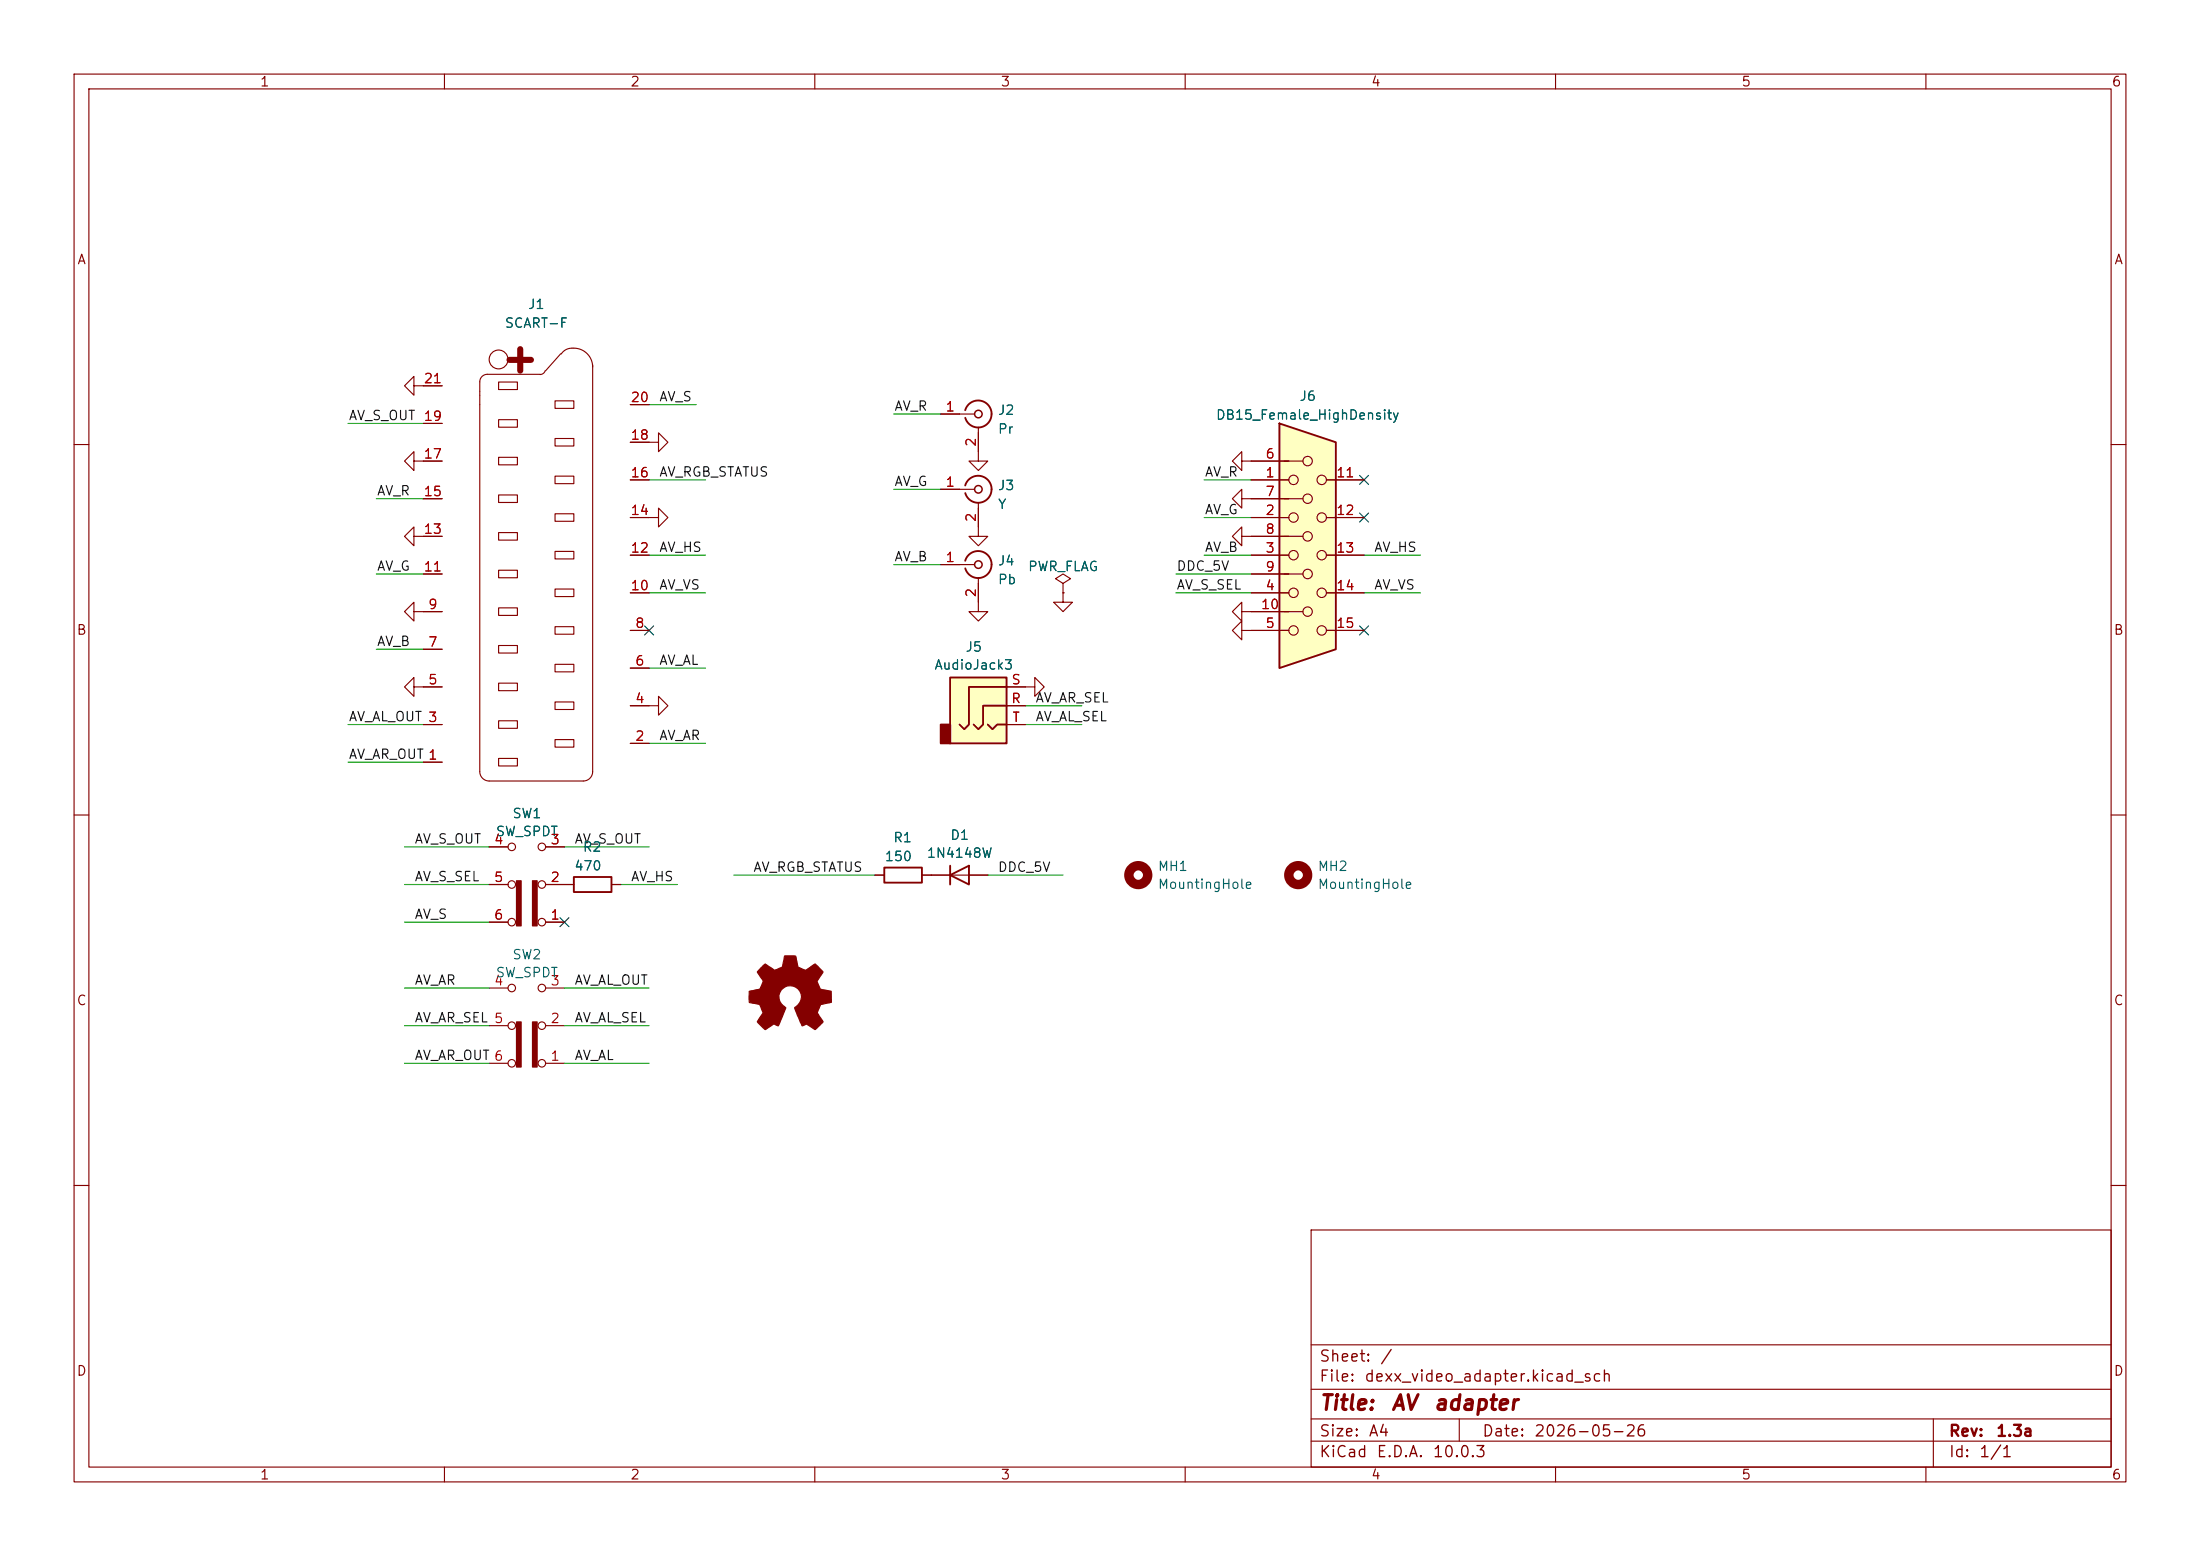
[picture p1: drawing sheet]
<svg xmlns="http://www.w3.org/2000/svg" width="297mm" height="210mm" viewBox="0 0 297 210" stroke-linecap="round" stroke-linejoin="round" font-family="sans-serif">
<g fill="none" stroke="#840000" stroke-width=".15">
<path d="M10 10h277v190h-277zM12 12h273v186h-273zM60 10v2M110 10v2M160 10v2M210 10v2M260 10v2M10 60h2M167.6 62.2v-1.2l-1.2 1.2 1.2 1.3v-1.3h1.3M285 60h2M10 110h2M66 119.4h2.6"/>
<path d="M66 114.3h2.6M73.7 119.4h2.5M73.7 114.3h2.5M285 110h2M66 124.5h2.6M73.7 124.5h2.5M10 160h2M177 166h108v32h-108zM285 160h2M60 198v2M110 198v2M160 198v2"/>
<path d="M177 194.5h108M177 191.5h108M177 187.5h108M177 181.5h108M197 191.5v3M210 198v2M260 198v2M261 191.5v6.5"/>
<circle cx="69.1" cy="119.4" r=".51"/>
<circle cx="69.1" cy="114.3" r=".51"/>
<circle cx="73.2" cy="119.4" r=".51"/>
<circle cx="73.2" cy="114.3" r=".51"/>
<circle cx="69.1" cy="124.5" r=".51"/>
<circle cx="73.2" cy="124.5" r=".51"/>
</g>
<g fill="#840000" stroke="#840000" stroke-width=".15">
<path d="M71.9 118.9h.6v6.1h-.6z"/>
<path d="M69.7 118.9h.7v6.1h-.7z"/>
</g>
<path d="M172.7 57.2l7.6 2.5v27.9l-7.6 2.6z" fill="#ffffc2"/>
<path d="M172.7 57.2l7.6 2.5v27.9l-7.6 2.6zM130.3 65.5a1.81 1.81 0 0 1 2.8-1 1.81 1.81 0 0 1 0 3 1.81 1.81 0 0 1-2.8-1M130.3 75.7a1.81 1.81 0 0 1 2.8-1 1.81 1.81 0 0 1 0 3 1.81 1.81 0 0 1-2.8-1M77.5 118.4h5v2h-5zM119.4 117.1h5.1v2h-5.1zM128.3 118.1l2.5-1.3v2.6zM128.3 116.8v2.6" fill="none" stroke="#840000" stroke-width=".25"/>
<g fill="none" stroke="#840000" stroke-width=".15">
<path d="M55.9 52.1v-1.3l-1.3 1.3 1.3 1.2v-1.2h3.8M57.1 57.2h2.6M67.3 51.6h2.5v1h-2.5zM67.3 56.6h2.5v1.1h-2.5zM73.6 50a.73 .73 0 0 1-.7 .5M74.9 54.1h2.6v1h-2.6zM74.9 59.2h2.6v1h-2.6zM75.7 47.8l-2 2.2M75.8 47.8a2.38 2.38 0 0 1 3.9 .5l.2 .6 .1 .6M80 49.3v54.8a1.27 1.27 0 0 1-1.3 1.3h-12.7a1.27 1.27 0 0 1-1.2-1.3v-52.6a1.02 1.02 0 0 1 1-1h7.1M85.1 59.7h3.8v-1.3l1.3 1.3-1.3 1.3v-1.3M85.1 54.6h2.5"/>
<path d="M55.9 62.2v-1.2l-1.3 1.2 1.3 1.3v-1.3h3.8M55.9 72.4v-1.3l-1.3 1.3 1.3 1.3v-1.3h3.8M57.1 67.3h2.6M57.1 77.5h2.6M67.3 61.7h2.5v1h-2.5zM67.3 66.8h2.5v1h-2.5zM67.3 71.9h2.5v1h-2.5zM67.3 77h2.5v1h-2.5zM74.9 64.3h2.6v1h-2.6zM74.9 69.3h2.6v1.1h-2.6zM74.9 74.4h2.6v1h-2.6zM74.9 79.5h2.6v1h-2.6z"/>
<path d="M85.1 69.9h3.8v-1.3l1.3 1.3-1.3 1.2v-1.2M85.1 64.8h2.5M85.1 74.9h2.5M127 66h4.6M127 76.2h4.6M132.1 78v4.6h1.2l-1.2 1.2-1.3-1.2h1.3M132.1 67.8v4.6h1.2l-1.2 1.3-1.3-1.3h1.3M143.5 78.7l1-.6-1-.6-1 .6 1 .6v1.3M167.6 67.3v-1.3l-1.2 1.3 1.2 1.3v-1.3h8.3M168.9 62.2h7M168.9 72.4h7M168.9 77.5h7"/>
<path d="M168.9 64.8h5.1M168.9 69.9h5.1M168.9 74.9h5.1M179.1 64.8h5M179.1 69.9h5M179.1 74.9h5M55.9 92.7v-1.3l-1.3 1.3 1.3 1.3v-1.3h3.8M57.1 82.6h2.6M57.1 97.8h2.6M57.1 87.6h2.6M67.3 82h2.5v1.1h-2.5zM67.3 87.1h2.5v1h-2.5z"/>
<path d="M67.3 92.2h2.5v1h-2.5zM67.3 97.3h2.5v1h-2.5zM74.9 84.6h2.6v1h-2.6zM74.9 89.7h2.6v1h-2.6zM74.9 94.7h2.6v1.1h-2.6zM74.9 99.8h2.6v1h-2.6zM85.1 95.3h3.8v-1.3l1.3 1.3-1.3 1.2v-1.2M85.1 80h2.5M85.1 85.1h2.5M85.1 90.2h2.5M138.4 92.7h1.3v-1.3l1.3 1.3-1.3 1.3v-1.3M143.5 80h.1"/>
<path d="M143.5 80v1.3h1.3l-1.3 1.3-1.3-1.3h1.3M167.6 82.6v-1.3l-1.2 1.3 1.2 1.2v-1.2h8.3M167.6 85.1v-1.3l-1.2 1.3 1.2 1.3v-1.3h6.4M168.9 80h5.1M179.1 80h5M179.1 85.1h5M57.1 102.9h2.6M67.3 102.4h2.5v1h-2.5zM76.2 119.4h1.3M82.5 119.4h1.3M85.1 100.3h2.5M118.1 118.1h1.3"/>
<path d="M124.5 118.1h8.8M66 138.4h2.6M66 133.4h2.6M73.7 138.4h2.5M73.7 133.4h2.5M66 143.5h2.6M73.7 143.5h2.5"/>
<circle cx="67.3" cy="48.5" r="1.27"/>
<circle cx="174.6" cy="74.9" r=".63"/>
<circle cx="174.6" cy="69.8" r=".63"/>
<circle cx="174.6" cy="64.8" r=".63"/>
<circle cx="176.5" cy="67.3" r=".63"/>
<circle cx="176.5" cy="62.2" r=".63"/>
<circle cx="176.5" cy="72.4" r=".63"/>
<circle cx="176.5" cy="77.5" r=".63"/>
<circle cx="178.4" cy="64.8" r=".63"/>
<circle cx="178.4" cy="74.9" r=".63"/>
<circle cx="178.4" cy="69.8" r=".63"/>
<circle cx="174.6" cy="80" r=".63"/>
<circle cx="174.6" cy="85.1" r=".63"/>
<circle cx="176.5" cy="82.5" r=".63"/>
<circle cx="178.4" cy="80" r=".63"/>
<circle cx="178.4" cy="85.1" r=".63"/>
<circle cx="69.1" cy="138.4" r=".51"/>
<circle cx="69.1" cy="133.4" r=".51"/>
<circle cx="73.2" cy="138.4" r=".51"/>
<circle cx="73.2" cy="133.4" r=".51"/>
<circle cx="69.1" cy="143.5" r=".51"/>
<circle cx="73.2" cy="143.5" r=".51"/>
</g>
<g fill="none" stroke="#840000" stroke-width=".2">
<circle cx="132.1" cy="76.2" r=".51"/>
<circle cx="132.1" cy="66" r=".51"/>
</g>
<g fill="#840000" stroke="#840000" stroke-width=".15">
<path d="M71.9 137.9h.6v6.1h-.6z"/>
<path d="M69.7 137.9h.7v6.1h-.7z"/>
<path d="M102.7 130.6l.6-.5 1.2 .8h.3l.8-.4 .3-1.5h1.3h.2l.3 1.5 1.1 .5 1.3-.9 1 1-.8 1.4 .4 1 1.5 .3v1.5l-1.4 .3-.1 .1-.4 1 .8 1.2-.1 .1-1 1-1.1-.8-.6 .3-1-2.5a1.54 1.54 0 0 0 .3-2.6 1.54 1.54 0 0 0-2.4 1 1.97 1.97 0 0 0 .9 1.6l-1 2.5-.6-.3-1.2 .7-1.1-1 .8-1.2-.4-1.1-1.5-.3v-1.5l1.3-.2a.83 .83 0 0 0 .5-.8l.1-.4-.8-1.2z"/>
</g>
<path d="M128.3 91.4h7.6v8.9h-7.6z" fill="#ffffc2"/>
<path d="M127 97.8h1.3v2.5h-1.3z" fill="#840000" stroke="#840000" stroke-width=".25"/>
<path d="M130.3 55.4a1.81 1.81 0 0 1 2.8-1 1.81 1.81 0 0 1 0 2.9 1.81 1.81 0 0 1-2.8-.9M128.3 91.4h7.6v8.9h-7.6zM133.3 97.8l.7 .6 .6-.6h1.3M135.9 95.3h-3.2v2.5l-.6 .6-.7-.6M135.9 92.7h-5.1v5.1l-.6 .6-.7-.6" fill="none" stroke="#840000" stroke-width=".25"/>
<g fill="none" stroke="#840000" stroke-width=".15">
<path d="M57.1 57.2h2.6M57.1 52.1h2.6M85.1 59.7h2.5M85.1 54.6h2.5M127 55.9h4.6M132.1 57.7v4.5h1.2l-1.2 1.3-1.3-1.3h1.3M57.1 62.2h2.6M57.1 67.3h2.6M57.1 72.4h2.6M57.1 77.5h2.6M85.1 64.8h2.5M85.1 69.9h2.5"/>
<path d="M85.1 74.9h2.5M127 76.2h2.5M127 66h2.5M132.1 68.6v2.5M132.1 78.7v2.6M167.6 72.4v-1.3l-1.2 1.3 1.2 1.3v-1.3h6.4M168.9 64.8h5.1M168.9 69.9h5.1M168.9 74.9h5.1M168.9 62.2h5.1M168.9 67.3h5.1M168.9 77.5h5.1"/>
<path d="M179.1 64.8h5M179.1 69.9h5M179.1 74.9h5M55.9 82.6v-1.3l-1.3 1.3 1.3 1.2v-1.2h3.8M57.1 92.7h2.6M57.1 97.8h2.6M57.1 87.6h2.6M85.1 95.3h2.5M85.1 80h2.5M85.1 85.1h2.5M85.1 90.2h2.5M135.9 95.3h2.5"/>
<path d="M135.9 92.7h2.5M135.9 97.8h2.5M143.5 80h.1M168.9 80h5.1M168.9 85.1h5.1M168.9 82.6h5.1M179.1 80h5M179.1 85.1h5M57.1 102.9h2.6M66 119.4h2.6M66 114.3h2.6M73.7 119.4h3.8"/>
<path d="M73.7 114.3h2.5M82.5 119.4h1.3M85.1 100.3h2.5M118.1 118.1h1.3M124.5 118.1h3.8M130.8 118.1h2.5M66 124.5h2.6M73.7 124.5h2.5"/>
</g>
<circle cx="132.1" cy="55.9" r=".51" fill="none" stroke="#840000" stroke-width=".2"/>
<g fill="none" stroke="#840000" stroke-width="1.3">
<circle cx="153.7" cy="118.1" r="1.27"/>
<circle cx="175.3" cy="118.1" r="1.27"/>
</g>
<g fill="none" stroke="#009600" stroke-width=".15">
<path d="M47 57.2h10.1M87.6 54.6h6.4M120.6 55.9h6.4M50.8 67.3h6.3M50.8 77.5h6.3M87.6 74.9h7.6M87.6 64.8h7.6M120.6 66h6.4M120.6 76.2h6.4M158.7 77.5h10.2M162.6 74.9h6.3M162.6 64.8h6.3"/>
<path d="M162.6 69.9h6.3M184.1 74.9h7.7M47 97.8h10.1M50.8 87.6h6.3M87.6 80h7.6M87.6 90.2h7.6M138.4 97.8h7.6M138.4 95.3h7.6M158.7 80h10.2M184.1 80h7.7M47 102.9h10.1M54.6 114.3h11.4"/>
<path d="M54.6 119.4h11.4M76.2 114.3h11.4M83.8 119.4h7.6M87.6 100.3h7.6M99.1 118.1h19M133.3 118.1h10.2M54.6 124.5h11.4M54.6 138.4h11.4M54.6 133.4h11.4M76.2 138.4h11.4M76.2 133.4h11.4M54.6 143.5h11.4"/>
<path d="M76.2 143.5h11.4"/>
</g>
<path d="M183.5 69.2l1.3 1.3M183.5 64.2l1.3 1.2M184.8 69.2l-1.3 1.3M184.8 64.2l-1.3 1.2M87 84.5l1.2 1.2M88.2 84.5l-1.2 1.2M183.5 84.5l1.3 1.2M184.8 84.5l-1.3 1.2M75.6 123.9l1.2 1.2M76.8 123.9l-1.2 1.2" fill="none" stroke="#000084" stroke-width=".15"/>
<text font-size="3.8" fill="#840000" x="67.5" y="51.2">+</text>
<g font-size="2" fill="#840000">
<text x="178" y="190.8">Title:</text>
<text x="187.7" y="190.8">AV</text>
<text x="193.4" y="190.8">adapter</text>
</g>
<g font-size="1.5" fill="#840000">
<text x="178" y="184.2">Sheet:</text>
<text x="186.2" y="184.2">/</text>
<text x="178" y="186.9">File:</text>
<text x="184.1" y="186.9">dexx_video_adapter.kicad_sch</text>
<text x="178" y="197.1">KiCad</text>
<text x="178" y="194.3">Size:</text>
<text x="184.7" y="194.3">A4</text>
<text x="185.7" y="197.1">E.D.A.</text>
<text x="193.3" y="197.1">10.0.3</text>
<text x="200" y="194.3">Date:</text>
<text x="207" y="194.3">2026-05-26</text>
<text x="263" y="194.3">Rev:</text>
<text x="263" y="197.1">Id:</text>
<text x="267.1" y="197.1">1/1</text>
<text x="269.4" y="194.3">1.3a</text>
</g>
<g font-size="1.3" fill="#840000">
<text x="35" y="12">1</text>
<text x="85" y="12">2</text>
<text x="135" y="12">3</text>
<text x="185" y="12">4</text>
<text x="235" y="12">5</text>
<text x="285" y="12">6</text>
<text x="10.3" y="36">A</text>
<text x="285.3" y="36">A</text>
<text x="10.3" y="86">B</text>
<text x="285.3" y="86">B</text>
<text x="10.3" y="136">C</text>
<text x="285.3" y="136">C</text>
<text x="10.3" y="186">D</text>
<text x="285.3" y="186">D</text>
<text x="35" y="200">1</text>
<text x="85" y="200">2</text>
<text x="135" y="200">3</text>
<text x="185" y="200">4</text>
<text x="235" y="200">5</text>
<text x="285" y="200">6</text>
</g>
<g font-size="1.3" fill="#006464">
<text x="68.1" y="44.6">SCART-F</text>
<text x="71.2" y="42">J1</text>
<text x="134.6" y="56.3">J2</text>
<text x="134.6" y="58.8">Pr</text>
<text x="164.1" y="57">DB15_Female_HighDensity</text>
<text x="175.3" y="54.4">J6</text>
<text x="134.6" y="66.5">J3</text>
<text x="134.6" y="69">Y</text>
<text x="134.6" y="76.6">J4</text>
<text x="138.7" y="77.4">PWR_FLAG</text>
<text x="134.6" y="79.2">Pb</text>
<text x="130.3" y="88.3">J5</text>
<text x="126.1" y="90.7">AudioJack3</text>
<text x="66.8" y="113.2">SW_SPDT</text>
<text x="69.1" y="110.7">SW1</text>
<text x="128.2" y="113.7">D1</text>
<text x="77.4" y="117.8">470</text>
<text x="78.6" y="115.3">R2</text>
<text x="119.3" y="116.5">150</text>
<text x="120.5" y="114">R1</text>
<text x="125" y="116.1">1N4148W</text>
<text x="156.2" y="117.9">MH1</text>
<text x="177.8" y="117.9">MH2</text>
<text x="156.2" y="120.3">MountingHole</text>
<text x="177.8" y="120.3">MountingHole</text>
<text x="69.1" y="129.8">SW2</text>
<text x="66.8" y="132.2">SW_SPDT</text>
</g>
<g font-size="1.3" fill="#a90000">
<text x="57.1" y="52">21</text>
<text x="57.1" y="57.1">19</text>
<text x="85" y="59.7">18</text>
<text x="85" y="54.6">20</text>
<text x="127.6" y="55.9">1</text>
<text x="57.1" y="62.2">17</text>
<text x="85" y="64.7">16</text>
<text x="132.1" y="60.4" transform="rotate(-90 132.1 60.4)">2</text>
<text x="170.7" y="64.7">1</text>
<text x="170.7" y="62.2">6</text>
<text x="180.3" y="64.7">11</text>
<text x="57.1" y="67.3">15</text>
<text x="85" y="69.8">14</text>
<text x="127.6" y="66">1</text>
<text x="132.1" y="70.6" transform="rotate(-90 132.1 70.6)">2</text>
<text x="170.7" y="69.8">2</text>
<text x="170.7" y="67.3">7</text>
<text x="180.3" y="69.8">12</text>
<text x="57.1" y="77.4">11</text>
<text x="57.1" y="72.4">13</text>
<text x="85" y="74.9">12</text>
<text x="127.6" y="76.2">1</text>
<text x="170.7" y="74.9">3</text>
<text x="170.7" y="72.4">8</text>
<text x="170.7" y="77.4">9</text>
<text x="180.3" y="74.9">13</text>
<text x="57.7" y="82.5">9</text>
<text x="85" y="80">10</text>
<text x="132.1" y="80.7" transform="rotate(-90 132.1 80.7)">2</text>
<text x="170.1" y="82.5">10</text>
<text x="170.7" y="80">4</text>
<text x="180.3" y="80">14</text>
<text x="57.7" y="87.6">7</text>
<text x="85.7" y="85.1">8</text>
<text x="170.7" y="85.1">5</text>
<text x="180.3" y="85.1">15</text>
<text x="57.7" y="92.7">5</text>
<text x="85.7" y="95.2">4</text>
<text x="85.7" y="90.1">6</text>
<text x="136.4" y="95.2">R</text>
<text x="136.5" y="92.7">S</text>
<text x="57.7" y="97.8">3</text>
<text x="85.7" y="100.3">2</text>
<text x="136.6" y="97.8">T</text>
<text x="57.7" y="102.8">1</text>
<text x="66.6" y="114.3">4</text>
<text x="66.6" y="119.4">5</text>
<text x="74.2" y="119.4">2</text>
<text x="74.2" y="114.3">3</text>
<text x="66.6" y="124.4">6</text>
<text x="74.2" y="124.4">1</text>
<text x="66.6" y="133.3">4</text>
<text x="74.2" y="133.3">3</text>
<text x="74.2" y="143.5">1</text>
<text x="74.2" y="138.4">2</text>
</g>
<g font-size="1.3" fill="#0f0f0f">
<text x="47" y="57">AV_S_OUT</text>
<text x="88.9" y="54.5">AV_S</text>
<text x="120.6" y="55.8">AV_R</text>
<text x="88.9" y="64.6">AV_RGB_STATUS</text>
<text x="120.6" y="65.9">AV_G</text>
<text x="162.6" y="64.6">AV_R</text>
<text x="50.8" y="67.2">AV_R</text>
<text x="162.6" y="69.7">AV_G</text>
<text x="50.8" y="77.3">AV_G</text>
<text x="88.9" y="74.8">AV_HS</text>
<text x="120.6" y="76.1">AV_B</text>
<text x="158.7" y="77.3">DDC_5V</text>
<text x="162.6" y="74.8">AV_B</text>
<text x="185.4" y="74.8">AV_HS</text>
<text x="88.9" y="79.9">AV_VS</text>
<text x="158.7" y="79.9">AV_S_SEL</text>
<text x="185.4" y="79.9">AV_VS</text>
<text x="50.8" y="87.5">AV_B</text>
<text x="88.9" y="90">AV_AL</text>
<text x="139.7" y="95.1">AV_AR_SEL</text>
<text x="47" y="97.7">AV_AL_OUT 3</text>
<text x="88.9" y="100.2">AV_AR</text>
<text x="139.7" y="97.7">AV_AL_SEL</text>
<text x="47" y="102.7">AV_AR_OUT 1</text>
<text x="55.9" y="114.2">AV_S_OUT</text>
<text x="55.9" y="119.3">AV_S_SEL</text>
<text x="77.5" y="114.2">AV_S_OUT</text>
<text x="85.1" y="119.3">AV_HS</text>
<text x="101.6" y="118">AV_RGB_STATUS</text>
<text x="134.6" y="118">DDC_5V</text>
<text x="55.9" y="124.3">AV_S</text>
<text x="55.9" y="133.2">AV_AR</text>
<text x="77.5" y="133.2">AV_AL_OUT</text>
<text x="55.9" y="138.3">AV_AR_SEL 5</text>
<text x="55.9" y="143.4">AV_AR_OUT 6</text>
<text x="77.5" y="143.4">AV_AL</text>
<text x="77.5" y="138.3">AV_AL_SEL</text>
</g>
</svg>
